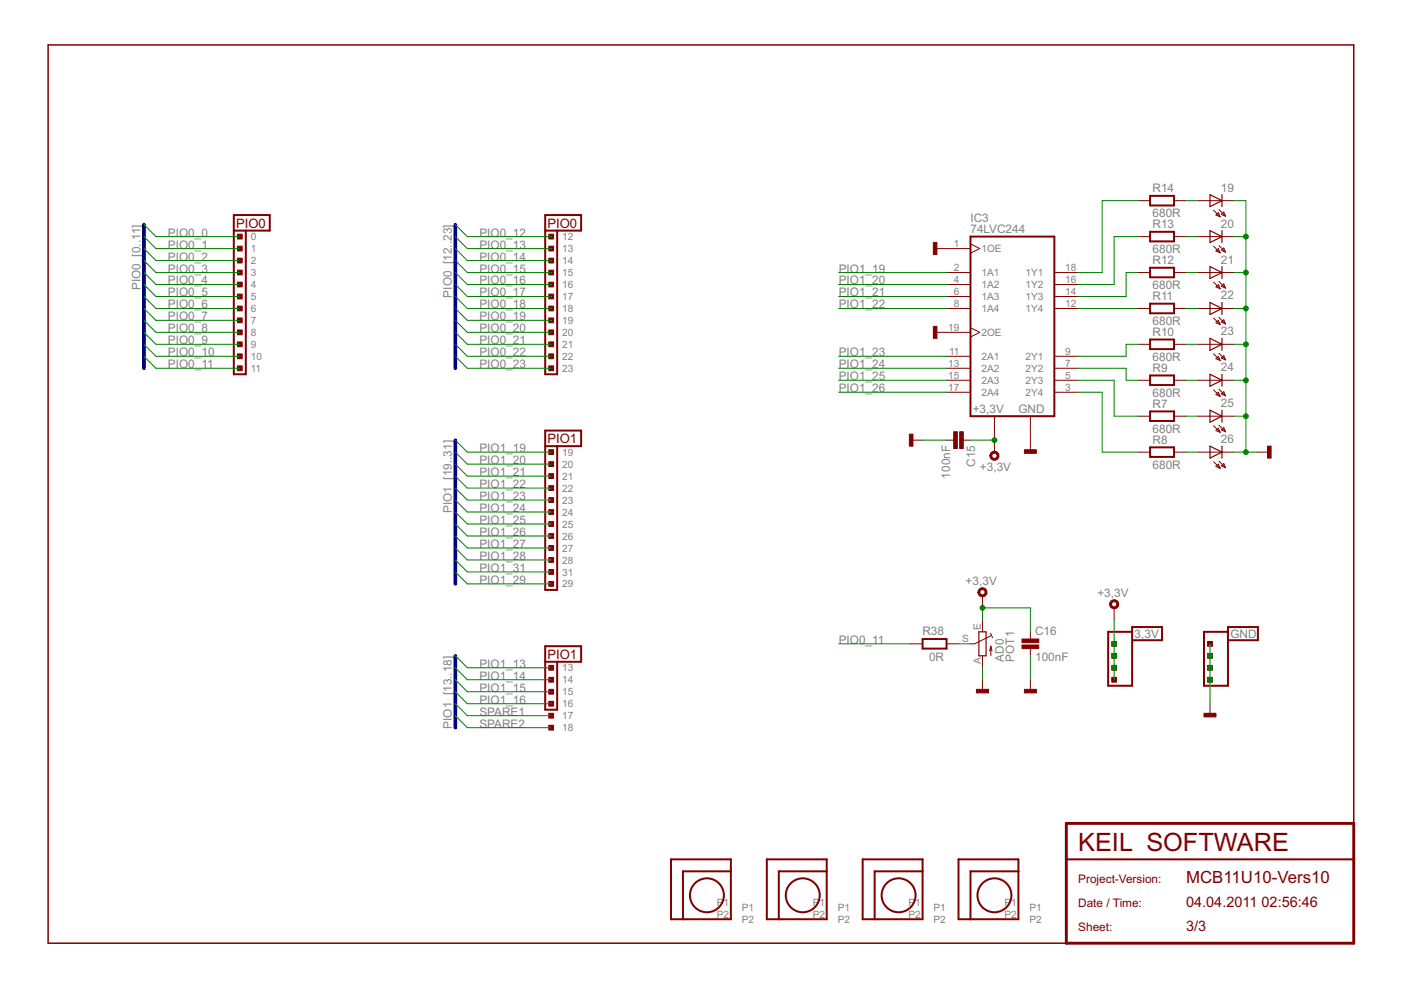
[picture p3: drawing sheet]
<svg xmlns="http://www.w3.org/2000/svg" width="297mm" height="210mm" viewBox="0 0 297 210" stroke-linecap="round" stroke-linejoin="round" font-family="sans-serif">
<g fill="#800000" stroke="#800000" stroke-width=".32">
<path d="M10.2 9.5v190.5z"/>
<path d="M10.2 9.5h276.8z"/>
<path d="M287 9.5v165.1z"/>
<path d="M10.2 200h215.9z"/>
</g>
<g fill="#800000" stroke="#800000" stroke-width=".61">
<path d="M226.1 182.2v17.8z"/>
<path d="M226.1 174.6v7.6z"/>
<path d="M226.1 174.6h60.9z"/>
<path d="M287 174.6v7.6z"/>
<path d="M287 182.2v17.8z"/>
<path d="M226.1 200h60.9z"/>
</g>
<g fill="#800000" stroke="#800000" stroke-width=".42">
<path d="M226.1 182.2h60.9z"/>
<path d="M243.8 94.8h5.1z"/>
<path d="M248.9 94.8v2.1z"/>
<path d="M243.8 96.9h5.1z"/>
<path d="M243.8 94.8v2.1z"/>
<path d="M243.8 87.2h5.1z"/>
<path d="M248.9 87.2v2.1z"/>
<path d="M243.8 89.3h5.1z"/>
<path d="M243.8 87.2v2.1z"/>
<path d="M243.8 79.6h5.1z"/>
<path d="M248.9 79.6v2z"/>
<path d="M243.8 81.6h5.1z"/>
<path d="M243.8 79.6v2z"/>
<path d="M243.8 72h5.1z"/>
<path d="M248.9 72v2z"/>
<path d="M243.8 74h5.1z"/>
<path d="M243.8 72v2z"/>
<path d="M243.8 64.4h5.1z"/>
<path d="M248.9 64.4v2z"/>
<path d="M243.8 66.4h5.1z"/>
<path d="M243.8 64.4v2z"/>
<path d="M243.8 56.8h5.1z"/>
<path d="M248.9 56.8v2z"/>
<path d="M243.8 58.8h5.1z"/>
<path d="M243.8 56.8v2z"/>
<path d="M243.8 49.1h5.1z"/>
<path d="M248.9 49.1v2.1z"/>
<path d="M243.8 51.2h5.1z"/>
<path d="M243.8 49.1v2.1z"/>
<path d="M243.8 41.5h5.1z"/>
<path d="M248.9 41.5v2.1z"/>
<path d="M243.8 43.6h5.1z"/>
<path d="M243.8 41.5v2.1z"/>
<path d="M142.3 182.2h12.7z"/>
<path d="M155 182.2v2.5z"/>
<path d="M155 184.7v10.2z"/>
<path d="M144.8 194.9h10.2z"/>
<path d="M142.3 194.9h2.5z"/>
<path d="M142.3 182.2v12.7z"/>
<path d="M144.8 184.7v10.2z"/>
<path d="M144.8 184.7h10.2z"/>
<path d="M162.6 182.2h12.7z"/>
<path d="M175.3 182.2v2.5z"/>
<path d="M175.3 184.7v10.2z"/>
<path d="M165.1 194.9h10.2z"/>
<path d="M162.6 194.9h2.5z"/>
<path d="M162.6 182.2v12.7z"/>
<path d="M165.1 184.7v10.2z"/>
<path d="M165.1 184.7h10.2z"/>
<path d="M182.9 182.2h12.7z"/>
<path d="M195.6 182.2v2.5z"/>
<path d="M195.6 184.7v10.2z"/>
<path d="M185.4 194.9h10.2z"/>
<path d="M182.9 194.9h2.5z"/>
<path d="M182.9 182.2v12.7z"/>
<path d="M185.4 184.7v10.2z"/>
<path d="M185.4 184.7h10.2z"/>
<path d="M203.2 182.2h12.7z"/>
<path d="M215.9 182.2v2.5z"/>
<path d="M215.9 184.7v10.2z"/>
<path d="M205.8 194.9h10.1z"/>
<path d="M203.2 194.9h2.6z"/>
<path d="M203.2 182.2v12.7z"/>
<path d="M205.8 184.7v10.2z"/>
<path d="M205.8 184.7h10.1z"/>
<path d="M205.8 88.2h17.7z"/>
<path d="M223.5 50.2v38z"/>
<path d="M205.8 50.2h17.7z"/>
<path d="M205.8 50.2v38z"/>
<path d="M234.9 145.4h5.1z"/>
<path d="M234.9 134v11.4z"/>
<path d="M240 134v11.4z"/>
<path d="M234.9 134h5.1z"/>
<path d="M240 132.9v1.1z"/>
<path d="M240 132.9h6.4z"/>
<path d="M246.4 132.9v2.8z"/>
<path d="M240.3 135.7h6.1z"/>
<path d="M255.3 145.4h5z"/>
<path d="M255.3 134v11.4z"/>
<path d="M260.3 134v11.4z"/>
<path d="M255.3 134h5z"/>
<path d="M260.3 132.9v1.1z"/>
<path d="M260.3 132.9h6.4z"/>
<path d="M266.7 132.9v2.8z"/>
<path d="M260.6 135.7h6.1z"/>
<path d="M195.6 135.5h5.1z"/>
<path d="M195.6 135.5v2z"/>
<path d="M195.6 137.5h5.1z"/>
<path d="M200.7 135.5v2z"/>
<path d="M49.6 79.4h2.5z"/>
<path d="M49.6 48.9v30.5z"/>
<path d="M52.1 48.9v30.5z"/>
<path d="M49.6 48.9h2.5z"/>
<path d="M49.6 45.6h7.6z"/>
<path d="M49.6 45.6v3.3z"/>
<path d="M52.1 48.9h5.1z"/>
<path d="M57.2 45.6v3.3z"/>
<path d="M115.6 79.4h2.5z"/>
<path d="M115.6 48.9v30.5z"/>
<path d="M118.1 48.9v30.5z"/>
<path d="M115.6 48.9h2.5z"/>
<path d="M115.6 45.6h7.6z"/>
<path d="M115.6 45.6v3.3z"/>
<path d="M118.1 48.9h5.1z"/>
<path d="M123.2 45.6v3.3z"/>
<path d="M115.6 125.1h2.5z"/>
<path d="M115.6 94.6v30.5z"/>
<path d="M118.1 94.6v30.5z"/>
<path d="M115.6 94.6h2.5z"/>
<path d="M115.6 91.3h7.6z"/>
<path d="M115.6 91.3v3.3z"/>
<path d="M118.1 94.6h5.1z"/>
<path d="M123.2 91.3v3.3z"/>
<path d="M115.6 150.5h2.5z"/>
<path d="M115.6 140.3v10.2z"/>
<path d="M118.1 140.3v10.2z"/>
<path d="M115.6 140.3h2.5z"/>
<path d="M115.6 137h7.6z"/>
<path d="M115.6 137v3.3z"/>
<path d="M118.1 140.3h5.1z"/>
<path d="M123.2 137v3.3z"/>
</g>
<g fill="#800000" stroke="#800000" stroke-width=".25">
<path d="M256.5 41.3l2.6 1.2z"/>
<path d="M256.5 43.8l2.6-1.3z"/>
<path d="M259.1 41.3v1.2z"/>
<path d="M259.1 42.5v1.3z"/>
<path d="M256.5 41.3v1.2z"/>
<path d="M256.5 42.5v1.3z"/>
<path d="M256.5 48.9l2.6 1.3z"/>
<path d="M256.5 51.4l2.6-1.2z"/>
<path d="M259.1 48.9v1.3z"/>
<path d="M259.1 50.2v1.2z"/>
<path d="M256.5 48.9v1.3z"/>
<path d="M256.5 50.2v1.2z"/>
<path d="M256.5 56.5l2.6 1.3z"/>
<path d="M256.5 59.1l2.6-1.3z"/>
<path d="M259.1 56.5v1.3z"/>
<path d="M259.1 57.8v1.3z"/>
<path d="M256.5 56.5v1.3z"/>
<path d="M256.5 57.8v1.3z"/>
<path d="M256.5 64.1l2.6 1.3z"/>
<path d="M256.5 66.7l2.6-1.3z"/>
<path d="M259.1 64.1v1.3z"/>
<path d="M259.1 65.4v1.3z"/>
<path d="M256.5 64.1v1.3z"/>
<path d="M256.5 65.4v1.3z"/>
<path d="M256.5 71.7l2.6 1.3z"/>
<path d="M256.5 74.3l2.6-1.3z"/>
<path d="M259.1 71.7v1.3z"/>
<path d="M259.1 73v1.3z"/>
<path d="M256.5 71.7v1.3z"/>
<path d="M256.5 73v1.3z"/>
<path d="M256.5 79.4l2.6 1.2z"/>
<path d="M256.5 81.9l2.6-1.3z"/>
<path d="M259.1 79.4v1.2z"/>
<path d="M259.1 80.6v1.3z"/>
<path d="M256.5 79.4v1.2z"/>
<path d="M256.5 80.6v1.3z"/>
<path d="M256.5 87l2.6 1.2z"/>
<path d="M256.5 89.5l2.6-1.3z"/>
<path d="M259.1 87v1.2z"/>
<path d="M259.1 88.2v1.3z"/>
<path d="M256.5 87v1.2z"/>
<path d="M256.5 88.2v1.3z"/>
<path d="M256.5 94.6l2.6 1.3z"/>
<path d="M256.5 97.1l2.6-1.2z"/>
<path d="M259.1 94.6v1.3z"/>
<path d="M259.1 95.9v1.2z"/>
<path d="M256.5 94.6v1.3z"/>
<path d="M256.5 95.9v1.2z"/>
<path d="M209.1 134v5z"/>
<path d="M207.5 134v5z"/>
<path d="M207.5 134h1.6z"/>
<path d="M207.5 139h1.6z"/>
</g>
<g fill="#800000" stroke="#800000" stroke-width=".21">
<path d="M259.1 42.5h2.5z"/>
<path d="M254 42.5h2.5z"/>
<path d="M256.5 42.5h2.6z"/>
<path d="M257.3 44.6l1.4 1.4z"/>
<path d="M258.3 45.1l.4 .9z"/>
<path d="M258.3 45.1l-.5 .5z"/>
<path d="M257.8 45.6l.9 .4z"/>
<path d="M259.5 45l.3 .8z"/>
<path d="M259 45.5l.5-.5z"/>
<path d="M259 45.5l.8 .3z"/>
<path d="M258.4 44.4l1.4 1.4z"/>
<path d="M259.1 50.2h2.5z"/>
<path d="M254 50.2h2.5z"/>
<path d="M256.5 50.2h2.6z"/>
<path d="M257.3 52.2l1.4 1.4z"/>
<path d="M258.3 52.7l.4 .9z"/>
<path d="M258.3 52.7l-.5 .5z"/>
<path d="M257.8 53.2l.9 .4z"/>
<path d="M259.5 52.6l.3 .9z"/>
<path d="M259.5 52.6l-.5 .5z"/>
<path d="M259 53.1l.8 .4z"/>
<path d="M258.4 52.1l1.4 1.4z"/>
<path d="M259.1 57.8h2.5z"/>
<path d="M254 57.8h2.5z"/>
<path d="M256.5 57.8h2.6z"/>
<path d="M257.3 59.8l1.4 1.4z"/>
<path d="M258.3 60.3l.4 .9z"/>
<path d="M258.3 60.3l-.5 .5z"/>
<path d="M257.8 60.8l.9 .4z"/>
<path d="M259.5 60.2l.3 .9z"/>
<path d="M259.5 60.2l-.5 .5z"/>
<path d="M259 60.7l.8 .4z"/>
<path d="M258.4 59.7l1.4 1.4z"/>
<path d="M259.1 65.4h2.5z"/>
<path d="M254 65.4h2.5z"/>
<path d="M256.5 65.4h2.6z"/>
<path d="M257.3 67.4l1.4 1.4z"/>
<path d="M258.3 67.9l.4 .9z"/>
<path d="M258.3 67.9l-.5 .5z"/>
<path d="M257.8 68.4l.9 .4z"/>
<path d="M259.5 67.8l.3 .9z"/>
<path d="M259 68.3l.5-.5z"/>
<path d="M259 68.3l.8 .4z"/>
<path d="M258.4 67.3l1.4 1.4z"/>
<path d="M259.1 73h2.5z"/>
<path d="M254 73h2.5z"/>
<path d="M256.5 73h2.6z"/>
<path d="M257.3 75l1.4 1.4z"/>
<path d="M258.3 75.5l.4 .9z"/>
<path d="M258.3 75.5l-.5 .6z"/>
<path d="M257.8 76.1l.9 .3z"/>
<path d="M259.5 75.4l.3 .9z"/>
<path d="M259 75.9l.5-.5z"/>
<path d="M259 75.9l.8 .4z"/>
<path d="M258.4 74.9l1.4 1.4z"/>
<path d="M259.1 80.6h2.5z"/>
<path d="M254 80.6h2.5z"/>
<path d="M256.5 80.6h2.6z"/>
<path d="M257.3 82.7l1.4 1.4z"/>
<path d="M258.3 83.2l.4 .9z"/>
<path d="M258.3 83.2l-.5 .5z"/>
<path d="M257.8 83.7l.9 .4z"/>
<path d="M259.5 83l.3 .9z"/>
<path d="M259 83.5l.5-.5z"/>
<path d="M259 83.5l.8 .4z"/>
<path d="M258.4 82.5l1.4 1.4z"/>
<path d="M259.1 88.2h2.5z"/>
<path d="M254 88.2h2.5z"/>
<path d="M256.5 88.2h2.6z"/>
<path d="M257.3 90.3l1.4 1.4z"/>
<path d="M258.3 90.8l.4 .9z"/>
<path d="M258.3 90.8l-.5 .5z"/>
<path d="M257.8 91.3l.9 .4z"/>
<path d="M259.5 90.7l.3 .8z"/>
<path d="M259 91.2l.5-.5z"/>
<path d="M259 91.2l.8 .3z"/>
<path d="M258.4 90.1l1.4 1.4z"/>
<path d="M259.1 95.9h2.5z"/>
<path d="M254 95.9h2.5z"/>
<path d="M256.5 95.9h2.6z"/>
<path d="M257.3 97.9l1.4 1.4z"/>
<path d="M258.3 98.4l.4 .9z"/>
<path d="M258.3 98.4l-.5 .5z"/>
<path d="M257.8 98.9l.9 .4z"/>
<path d="M259.5 98.3l.3 .9z"/>
<path d="M259 98.8l.5-.5z"/>
<path d="M259 98.8l.8 .4z"/>
<path d="M258.4 97.8l1.4 1.4z"/>
<path d="M241.3 95.9h2.5z"/>
<path d="M248.9 95.9h2.6z"/>
<path d="M241.3 88.2h2.5z"/>
<path d="M248.9 88.2h2.6z"/>
<path d="M241.3 80.6h2.5z"/>
<path d="M248.9 80.6h2.6z"/>
<path d="M241.3 73h2.5z"/>
<path d="M248.9 73h2.6z"/>
<path d="M241.3 65.4h2.5z"/>
<path d="M248.9 65.4h2.6z"/>
<path d="M241.3 57.8h2.5z"/>
<path d="M248.9 57.8h2.6z"/>
<path d="M241.3 50.2h2.5z"/>
<path d="M248.9 50.2h2.6z"/>
<path d="M241.3 42.5h2.5z"/>
<path d="M248.9 42.5h2.6z"/>
<path d="M200.7 78.1h5.1z"/>
<path d="M210.8 88.2v5.1z"/>
<path d="M200.7 80.6h5.1z"/>
<path d="M218.5 88.2v5.1z"/>
<path d="M200.7 83.2h5.1z"/>
<path d="M223.5 80.6h5.1z"/>
<path d="M223.5 75.5h5.1z"/>
<path d="M223.5 65.4h5.1z"/>
<path d="M200.7 75.5h5.1z"/>
<path d="M205.8 69.5l1.9 1z"/>
<path d="M205.8 71.5l1.9-1z"/>
<path d="M200.7 70.5h5.1z"/>
<path d="M200.7 65.4h5.1z"/>
<path d="M200.7 62.9h5.1z"/>
<path d="M200.7 60.3h5.1z"/>
<path d="M200.7 57.8h5.1z"/>
<path d="M205.8 51.7l1.9 1z"/>
<path d="M205.8 53.7l1.9-1z"/>
<path d="M200.7 52.7h5.1z"/>
<path d="M223.5 57.8h5.1z"/>
<path d="M223.5 60.3h5.1z"/>
<path d="M223.5 62.9h5.1z"/>
<path d="M223.5 78.1h5.1z"/>
<path d="M223.5 83.2h5.1z"/>
<path d="M210.8 93.3v2.6z"/>
<path d="M266.7 95.9h2.5z"/>
<path d="M218.5 93.3v2.6z"/>
<path d="M198.1 70.5h2.6z"/>
<path d="M198.1 52.7h2.6z"/>
<path d="M208.3 139v2.6z"/>
<path d="M208.3 131.4v2.6z"/>
<path d="M205.8 136.5h.9z"/>
<path d="M206.7 136.5l3.5-1.8z"/>
<path d="M210.1 137v2z"/>
<path d="M210.1 137l.2 1z"/>
<path d="M210.1 137l-.3 1z"/>
<path d="M210 134.3l.5 .9z"/>
<path d="M204.2 93.3h1.6z"/>
<path d="M200.7 93.3h1.5z"/>
<path d="M218.5 134v1.5z"/>
<path d="M218.5 137.5v1.5z"/>
<path d="M193.1 93.3h2.5z"/>
<path d="M200.7 136.5h2.5z"/>
<path d="M193.1 136.5h2.5z"/>
<path d="M236.2 128.9v2.5z"/>
<path d="M256.5 149.2v2.5z"/>
<path d="M208.3 126.3v2.6z"/>
<path d="M208.3 144.1v2.6z"/>
<path d="M218.5 144.1v2.6z"/>
<path d="M210.1 96a.97 .97 0 0 1 1.5 .1 .97 .97 0 0 1-.5 1.5 .97 .97 0 0 1-1.2-1h.4a.56 .56 0 0 1 .7-.5 .56 .56 0 0 1 .2 .9 .56 .56 0 0 1-.9-.2v-.2h-.4z" fill-rule="evenodd"/>
<path d="M235.5 127.5a.96 .96 0 0 1 1.5 0 .96 .96 0 0 1-.5 1.5 .96 .96 0 0 1-1.2-.9h.4a.56 .56 0 0 1 .8-.5 .56 .56 0 0 1 .1 1 .56 .56 0 0 1-.9-.3v-.2h-.4z" fill-rule="evenodd"/>
<path d="M207.5 125a.97 .97 0 0 1 1.6 .1 .97 .97 0 0 1-.5 1.4 .97 .97 0 0 1-1.3-.9h.4a.56 .56 0 0 1 .8-.6 .56 .56 0 0 1 .2 .9 .56 .56 0 0 1-.9-.1l-.1-.2h-.4z" fill-rule="evenodd"/>
</g>
<g fill="none" stroke="#800000" stroke-width=".42">
<circle cx="149.9" cy="189.8" r="3.6"/>
<circle cx="170.2" cy="189.8" r="3.6"/>
<circle cx="190.5" cy="189.8" r="3.6"/>
<circle cx="210.8" cy="189.8" r="3.6"/>
</g>
<g fill="#800000" stroke="#800000" stroke-width=".21">
<path d="M268.7 94.6h.8v2.5h-.8z"/>
<path d="M217.2 95.4h2.5v.7h-2.5z"/>
<path d="M197.9 69.2h.7v2.5h-.7z"/>
<path d="M197.9 51.4h.7v2.6h-.7z"/>
<path d="M235.7 136h1v1h-1z"/>
<path d="M235.7 138.5h1v1.1h-1z"/>
<path d="M235.7 141.1h1v1h-1z"/>
<path d="M235.7 143.6h1v1h-1z"/>
<path d="M256 136h1v1h-1z"/>
<path d="M256 138.5h1v1.1h-1z"/>
<path d="M256 141.1h1v1h-1z"/>
<path d="M256 143.6h1v1h-1z"/>
<path d="M203.5 91.5h.7v3.6h-.7z"/>
<path d="M202.2 91.5h.8v3.6h-.8z"/>
<path d="M216.7 135.5h3.5v.7h-3.5z"/>
<path d="M216.7 136.8h3.5v.7h-3.5z"/>
<path d="M192.8 92.1h.8v2.5h-.8z"/>
<path d="M255.3 151.2h2.5v.8h-2.5z"/>
<path d="M207 146.2h2.6v.7h-2.6z"/>
<path d="M217.2 146.2h2.5v.7h-2.5z"/>
<path d="M50.3 59.8h1.1v1h-1.1z"/>
<path d="M50.3 64.9h1.1v1h-1.1z"/>
<path d="M50.3 62.4h1.1v1h-1.1z"/>
<path d="M50.3 67.4h1.1v1h-1.1z"/>
<path d="M50.3 70h1.1v1h-1.1z"/>
<path d="M50.3 72.5h1.1v1h-1.1z"/>
<path d="M50.3 75h1.1v1.1h-1.1z"/>
<path d="M50.3 77.6h1.1v1h-1.1z"/>
<path d="M50.3 57.3h1.1v1h-1.1z"/>
<path d="M50.3 54.7h1.1v1.1h-1.1z"/>
<path d="M50.3 52.2h1.1v1h-1.1z"/>
<path d="M50.3 49.7h1.1v1h-1.1z"/>
<path d="M116.4 59.8h1v1h-1z"/>
<path d="M116.4 64.9h1v1h-1z"/>
<path d="M116.4 62.4h1v1h-1z"/>
<path d="M116.4 67.4h1v1h-1z"/>
<path d="M116.4 70h1v1h-1z"/>
<path d="M116.4 72.5h1v1h-1z"/>
<path d="M116.4 75h1v1.1h-1z"/>
<path d="M116.4 77.6h1v1h-1z"/>
<path d="M116.4 57.3h1v1h-1z"/>
<path d="M116.4 54.7h1v1.1h-1z"/>
<path d="M116.4 52.2h1v1h-1z"/>
<path d="M116.4 49.7h1v1h-1z"/>
<path d="M116.4 105.5h1v1h-1z"/>
<path d="M116.4 110.6h1v1h-1z"/>
<path d="M116.4 108.1h1v1h-1z"/>
<path d="M116.4 113.1h1v1.1h-1z"/>
<path d="M116.4 115.7h1v1h-1z"/>
<path d="M116.4 118.2h1v1h-1z"/>
<path d="M116.4 120.8h1v1h-1z"/>
<path d="M116.4 123.3h1v1h-1z"/>
<path d="M116.4 103h1v1h-1z"/>
<path d="M116.4 100.4h1v1.1h-1z"/>
<path d="M116.4 97.9h1v1h-1z"/>
<path d="M116.4 95.4h1v1h-1z"/>
<path d="M116.4 151.2h1v1.1h-1z"/>
<path d="M116.4 153.8h1v1h-1z"/>
<path d="M116.4 148.7h1v1h-1z"/>
<path d="M116.4 146.2h1v1h-1z"/>
<path d="M116.4 143.6h1v1h-1z"/>
<path d="M116.4 141.1h1v1h-1z"/>
</g>
<g fill="#000080" stroke="#000080" stroke-width=".76">
<path d="M30.5 47.6v30.5z"/>
<path d="M96.5 47.6v30.5z"/>
<path d="M96.5 93.3v30.5z"/>
<path d="M96.5 139v15.3z"/>
</g>
<g fill="#008000" stroke="#008000" stroke-width=".21">
<path d="M177.8 57.8h22.9z"/>
<path d="M96.5 93.3l2.6 2.6z"/>
<path d="M99.1 95.9h17.8z"/>
<path d="M177.8 60.3h22.9z"/>
<path d="M96.5 95.9l2.6 2.5z"/>
<path d="M99.1 98.4h17.8z"/>
<path d="M177.8 62.9h22.9z"/>
<path d="M96.5 98.4l2.6 2.5z"/>
<path d="M99.1 100.9h17.8z"/>
<path d="M177.8 65.4h22.9z"/>
<path d="M96.5 100.9l2.6 2.6z"/>
<path d="M99.1 103.5h17.8z"/>
<path d="M177.8 75.5h22.9z"/>
<path d="M96.5 103.5l2.6 2.5z"/>
<path d="M99.1 106h17.8z"/>
<path d="M177.8 78.1h22.9z"/>
<path d="M96.5 106l2.6 2.6z"/>
<path d="M99.1 108.6h17.8z"/>
<path d="M177.8 80.6h22.9z"/>
<path d="M96.5 108.6l2.6 2.5z"/>
<path d="M99.1 111.1h17.8z"/>
<path d="M177.8 83.2h22.9z"/>
<path d="M96.5 111.1l2.6 2.5z"/>
<path d="M99.1 113.6h17.8z"/>
<path d="M264.2 95.9h2.5z"/>
<path d="M261.6 95.9h2.6z"/>
<path d="M264.2 88.2v7.7z"/>
<path d="M264.2 80.6v7.6z"/>
<path d="M264.2 73v7.6z"/>
<path d="M264.2 65.4v7.6z"/>
<path d="M264.2 57.8v7.6z"/>
<path d="M264.2 50.2v7.6z"/>
<path d="M264.2 42.5v7.7z"/>
<path d="M261.6 42.5h2.6z"/>
<path d="M261.6 50.2h2.6z"/>
<path d="M261.6 57.8h2.6z"/>
<path d="M261.6 65.4h2.6z"/>
<path d="M261.6 73h2.6z"/>
<path d="M261.6 80.6h2.6z"/>
<path d="M261.6 88.2h2.6z"/>
<path d="M195.6 93.3h5.1z"/>
<path d="M256.5 144.1v5.1z"/>
<path d="M256.5 141.6v2.5z"/>
<path d="M256.5 139v2.6z"/>
<path d="M256.5 136.5v2.5z"/>
<path d="M208.3 141.6v2.5z"/>
<path d="M218.5 139v5.1z"/>
<path d="M251.5 42.5h2.5z"/>
<path d="M251.5 50.2h2.5z"/>
<path d="M251.5 57.8h2.5z"/>
<path d="M251.5 65.4h2.5z"/>
<path d="M251.5 73h2.5z"/>
<path d="M251.5 80.6h2.5z"/>
<path d="M251.5 88.2h2.5z"/>
<path d="M251.5 95.9h2.5z"/>
<path d="M228.6 65.4h12.7z"/>
<path d="M228.6 62.9h10.2z"/>
<path d="M238.8 57.8v5.1z"/>
<path d="M238.8 57.8h2.5z"/>
<path d="M228.6 60.3h7.6z"/>
<path d="M236.2 50.2v10.1z"/>
<path d="M236.2 50.2h5.1z"/>
<path d="M228.6 57.8h5.1z"/>
<path d="M233.7 42.5v15.3z"/>
<path d="M233.7 42.5h7.6z"/>
<path d="M228.6 75.5h10.2z"/>
<path d="M238.8 73v2.5z"/>
<path d="M238.8 73h2.5z"/>
<path d="M228.6 78.1h10.2z"/>
<path d="M238.8 78.1v2.5z"/>
<path d="M238.8 80.6h2.5z"/>
<path d="M228.6 80.6h7.6z"/>
<path d="M236.2 80.6v7.6z"/>
<path d="M236.2 88.2h5.1z"/>
<path d="M228.6 83.2h5.1z"/>
<path d="M233.7 83.2v12.7z"/>
<path d="M233.7 95.9h7.6z"/>
<path d="M205.8 93.3h5z"/>
<path d="M236.2 131.4v5.1z"/>
<path d="M236.2 136.5v2.5z"/>
<path d="M236.2 139v2.6z"/>
<path d="M236.2 141.6v2.5z"/>
<path d="M208.3 128.9v2.5z"/>
<path d="M218.5 128.9v5.1z"/>
<path d="M208.3 128.9h10.2z"/>
<path d="M203.2 136.5h2.6z"/>
<path d="M177.8 136.5h15.3z"/>
<path d="M30.5 75.5l2.6 2.6z"/>
<path d="M33.1 78.1h17.7z"/>
<path d="M30.5 47.6l2.6 2.6z"/>
<path d="M33.1 50.2h17.7z"/>
<path d="M30.5 50.2l2.6 2.5z"/>
<path d="M33.1 52.7h17.7z"/>
<path d="M30.5 52.7l2.6 2.5z"/>
<path d="M33.1 55.2h17.7z"/>
<path d="M30.5 55.2l2.6 2.6z"/>
<path d="M33.1 57.8h17.7z"/>
<path d="M30.5 57.8l2.6 2.5z"/>
<path d="M33.1 60.3h17.7z"/>
<path d="M30.5 60.3l2.6 2.6z"/>
<path d="M33.1 62.9h17.7z"/>
<path d="M30.5 62.9l2.6 2.5z"/>
<path d="M33.1 65.4h17.7z"/>
<path d="M30.5 65.4l2.6 2.5z"/>
<path d="M33.1 67.9h17.7z"/>
<path d="M30.5 67.9l2.6 2.6z"/>
<path d="M33.1 70.5h17.7z"/>
<path d="M30.5 70.5l2.6 2.5z"/>
<path d="M33.1 73h17.7z"/>
<path d="M30.5 73l2.6 2.5z"/>
<path d="M33.1 75.5h17.7z"/>
<path d="M96.5 47.6l2.6 2.6z"/>
<path d="M99.1 50.2h17.8z"/>
<path d="M96.5 50.2l2.6 2.5z"/>
<path d="M99.1 52.7h17.8z"/>
<path d="M96.5 52.7l2.6 2.5z"/>
<path d="M99.1 55.2h17.8z"/>
<path d="M96.5 60.3l2.6 2.6z"/>
<path d="M99.1 62.9h17.8z"/>
<path d="M96.5 67.9l2.6 2.6z"/>
<path d="M99.1 70.5h17.8z"/>
<path d="M96.5 70.5l2.6 2.5z"/>
<path d="M99.1 73h17.8z"/>
<path d="M96.5 75.5l2.6 2.6z"/>
<path d="M99.1 78.1h17.8z"/>
<path d="M96.5 113.6l2.6 2.6z"/>
<path d="M99.1 116.2h17.8z"/>
<path d="M96.5 116.2l2.6 2.5z"/>
<path d="M99.1 118.7h17.8z"/>
<path d="M96.5 118.7l2.6 2.6z"/>
<path d="M99.1 121.3h17.8z"/>
<path d="M96.5 121.3l2.6 2.5z"/>
<path d="M99.1 123.8h17.8z"/>
<path d="M96.5 139l2.6 2.6z"/>
<path d="M99.1 141.6h17.8z"/>
<path d="M96.5 141.6l2.6 2.5z"/>
<path d="M99.1 144.1h17.8z"/>
<path d="M96.5 144.1l2.6 2.6z"/>
<path d="M99.1 146.7h17.8z"/>
<path d="M96.5 146.7l2.6 2.5z"/>
<path d="M99.1 149.2h17.8z"/>
<path d="M96.5 149.2l2.6 2.5z"/>
<path d="M99.1 151.7h17.8z"/>
<path d="M96.5 151.7l2.6 2.6z"/>
<path d="M99.1 154.3h17.8z"/>
<path d="M96.5 73l2.6 2.5z"/>
<path d="M99.1 75.5h17.8z"/>
<path d="M96.5 55.2l2.6 2.6z"/>
<path d="M99.1 57.8h17.8z"/>
<path d="M96.5 57.8l2.6 2.5z"/>
<path d="M99.1 60.3h17.8z"/>
<path d="M96.5 62.9l2.6 2.5z"/>
<path d="M99.1 65.4h17.8z"/>
<path d="M96.5 65.4l2.6 2.5z"/>
<path d="M99.1 67.9h17.8z"/>
<circle cx="264.2" cy="95.9" r=".51"/>
<circle cx="264.2" cy="50.2" r=".51"/>
<circle cx="264.2" cy="57.8" r=".51"/>
<circle cx="264.2" cy="65.4" r=".51"/>
<circle cx="264.2" cy="73" r=".51"/>
<circle cx="264.2" cy="80.6" r=".51"/>
<circle cx="264.2" cy="88.2" r=".51"/>
<circle cx="256.5" cy="144.1" r=".51"/>
<circle cx="256.5" cy="141.6" r=".51"/>
<circle cx="256.5" cy="139" r=".51"/>
<circle cx="210.8" cy="93.3" r=".51"/>
<circle cx="236.2" cy="136.5" r=".51"/>
<circle cx="236.2" cy="139" r=".51"/>
<circle cx="236.2" cy="141.6" r=".51"/>
<circle cx="208.3" cy="128.9" r=".51"/>
</g>
<text font-size="6" fill="#800000" x="228.6" y="180.4">KEIL SOFTWARE</text>
<text font-size="4" fill="#800000" x="251.5" y="187.3">MCB11U10-Vers10</text>
<g font-size="3.4" fill="#800000">
<text x="251.5" y="192.4">04.04.2011</text>
<text x="251.5" y="197.4">3/3</text>
<text x="267.5" y="192.4">02:56:46</text>
</g>
<g font-size="3.1" fill="#800000">
<text x="50.1" y="48.3">PIO0</text>
<text x="116.1" y="48.3">PIO0</text>
<text x="116.1" y="94">PIO1</text>
<text x="116.1" y="139.7">PIO1</text>
</g>
<g font-size="2.8" fill="#808080">
<text x="244.4" y="40.8">R14</text>
<text x="258.8" y="40.6">19</text>
<text x="205.8" y="47">IC3</text>
<text x="244.4" y="46.1">680R</text>
<text x="35.6" y="50.2">PIO0_0</text>
<text x="35.6" y="52.7">PIO0_1</text>
<text x="101.6" y="50.2">PIO0_12</text>
<text x="101.6" y="52.7">PIO0_13</text>
<text x="205.8" y="49.4">74LVC244</text>
<text x="244.4" y="53.7">680R</text>
<text x="244.4" y="48.4">R13</text>
<text x="258.8" y="48.3">20</text>
<text x="35.6" y="55.2">PIO0_2</text>
<text x="35.6" y="57.8">PIO0_3</text>
<text x="101.6" y="55.2">PIO0_14</text>
<text x="101.6" y="57.8">PIO0_15</text>
<text x="177.8" y="57.8">PIO1_19</text>
<text x="244.4" y="56">R12</text>
<text x="258.8" y="55.9">21</text>
<text x="29.8" y="61.5" transform="rotate(-90 29.8 61.5)">PIO0_[0..11]</text>
<text x="35.6" y="60.3">PIO0_4</text>
<text x="35.6" y="62.9">PIO0_5</text>
<text x="35.6" y="65.4">PIO0_6</text>
<text x="95.8" y="63.1" transform="rotate(-90 95.8 63.1)">PIO0_[12..23]</text>
<text x="101.6" y="62.9">PIO0_17</text>
<text x="101.6" y="60.3">PIO0_16</text>
<text x="101.6" y="65.4">PIO0_18</text>
<text x="177.8" y="60.3">PIO1_20</text>
<text x="177.8" y="62.9">PIO1_21</text>
<text x="177.8" y="65.4">PIO1_22</text>
<text x="244.4" y="61.3">680R</text>
<text x="244.4" y="63.6">R11</text>
<text x="258.8" y="63.5">22</text>
<text x="35.6" y="67.9">PIO0_7</text>
<text x="35.6" y="70.5">PIO0_8</text>
<text x="101.6" y="70.5">PIO0_20</text>
<text x="101.6" y="67.9">PIO0_19</text>
<text x="244.4" y="68.9">680R</text>
<text x="244.4" y="71.2">R10</text>
<text x="258.8" y="71.1">23</text>
<text x="35.6" y="73">PIO0_9</text>
<text x="35.6" y="75.6">PIO0_10</text>
<text x="101.6" y="73">PIO0_21</text>
<text x="101.6" y="75.6">PIO0_22</text>
<text x="177.8" y="75.6">PIO1_23</text>
<text x="244.4" y="76.6">680R</text>
<text x="35.6" y="78.1">PIO0_11</text>
<text x="101.6" y="78.1">PIO0_23</text>
<text x="177.8" y="78.1">PIO1_24</text>
<text x="177.8" y="80.6">PIO1_25</text>
<text x="177.8" y="83.2">PIO1_26</text>
<text x="244.4" y="78.9">R9</text>
<text x="258.8" y="78.7">24</text>
<text x="206.2" y="87.5">+3,3V</text>
<text x="215.9" y="87.5">GND</text>
<text x="244.4" y="84.2">680R</text>
<text x="244.4" y="86.5">R7</text>
<text x="258.8" y="86.3">25</text>
<text x="101.6" y="95.9">PIO1_19</text>
<text x="244.4" y="91.8">680R</text>
<text x="244.4" y="94.1">R8</text>
<text x="258.8" y="94">26</text>
<text x="101.6" y="98.4">PIO1_20</text>
<text x="101.6" y="100.9">PIO1_21</text>
<text x="201.4" y="101.5" transform="rotate(-90 201.4 101.5)">100nF</text>
<text x="206.8" y="98.9" transform="rotate(-90 206.8 98.9)">C15</text>
<text x="207.8" y="99.9">+3,3V</text>
<text x="244.4" y="99.4">680R</text>
<text x="101.6" y="103.5">PIO1_22</text>
<text x="101.6" y="106">PIO1_23</text>
<text x="95.8" y="108.8" transform="rotate(-90 95.8 108.8)">PIO1_[19..31]</text>
<text x="101.6" y="108.6">PIO1_24</text>
<text x="101.6" y="111.1">PIO1_25</text>
<text x="101.6" y="113.6">PIO1_26</text>
<text x="101.6" y="116.2">PIO1_27</text>
<text x="101.6" y="118.7">PIO1_28</text>
<text x="101.6" y="121.3">PIO1_31</text>
<text x="101.6" y="123.8">PIO1_29</text>
<text x="204.7" y="124.1">+3,3V</text>
<text x="232.7" y="126.6">+3,3V</text>
<text x="177.8" y="136.5">PIO0_11</text>
<text x="195.6" y="134.7">R38</text>
<text x="219.5" y="134.7">C16</text>
<text x="240.5" y="135.2">3,3V</text>
<text x="260.9" y="135.2">GND</text>
<text x="101.6" y="141.6">PIO1_13</text>
<text x="197" y="140.1">0R</text>
<text x="212.9" y="140.3" transform="rotate(-90 212.9 140.3)">AD0</text>
<text x="215" y="140.3" transform="rotate(-90 215 140.3)">POT1</text>
<text x="219.5" y="140.1">100nF</text>
<text x="101.6" y="144.1">PIO1_14</text>
<text x="101.6" y="146.7">PIO1_15</text>
<text x="101.6" y="149.2">PIO1_16</text>
<text x="95.8" y="154.5" transform="rotate(-90 95.8 154.5)">PIO1_[13..18]</text>
<text x="101.6" y="151.7">SPARE1</text>
<text x="101.6" y="154.3">SPARE2</text>
</g>
<g font-size="2.8" fill="#800000">
<text x="228.6" y="187.3">Project-Version:</text>
<text x="228.6" y="192.4">Date / Time:</text>
<text x="228.6" y="197.4">Sheet:</text>
</g>
<g font-size="2.4" fill="#808080">
<text x="53.2" y="50.9">0</text>
<text x="53.2" y="53.5">1</text>
<text x="119.2" y="50.9">12</text>
<text x="119.2" y="53.5">13</text>
<text x="202.2" y="52.3">1</text>
<text x="208.1" y="53.5">1OE</text>
<text x="53.2" y="56">2</text>
<text x="53.2" y="58.5">3</text>
<text x="119.2" y="56">14</text>
<text x="119.2" y="58.5">15</text>
<text x="202.2" y="60">4</text>
<text x="202.2" y="57.4">2</text>
<text x="208.1" y="58.5">1A1</text>
<text x="217.4" y="58.5">1Y1</text>
<text x="225.9" y="57.4">18</text>
<text x="225.9" y="60">16</text>
<text x="53.2" y="61.1">4</text>
<text x="53.2" y="63.6">5</text>
<text x="119.2" y="61.1">16</text>
<text x="119.2" y="63.6">17</text>
<text x="202.2" y="65">8</text>
<text x="202.2" y="62.5">6</text>
<text x="208.1" y="63.6">1A3</text>
<text x="208.1" y="61.1">1A2</text>
<text x="217.4" y="61.1">1Y2</text>
<text x="217.4" y="63.6">1Y3</text>
<text x="225.9" y="65">12</text>
<text x="225.9" y="62.5">14</text>
<text x="53.2" y="66.2">6</text>
<text x="53.2" y="68.7">7</text>
<text x="53.2" y="71.2">8</text>
<text x="119.2" y="66.2">18</text>
<text x="119.2" y="68.7">19</text>
<text x="119.2" y="71.2">20</text>
<text x="201" y="70.1">19</text>
<text x="208.1" y="71.2">2OE</text>
<text x="208.1" y="66.2">1A4</text>
<text x="217.4" y="66.2">1Y4</text>
<text x="53.2" y="73.8">9</text>
<text x="53.2" y="76.3">10</text>
<text x="119.2" y="73.8">21</text>
<text x="119.2" y="76.3">22</text>
<text x="201" y="77.7">13</text>
<text x="201.2" y="75.2">11</text>
<text x="208.1" y="76.3">2A1</text>
<text x="217.4" y="76.3">2Y1</text>
<text x="225.9" y="75.2">9</text>
<text x="225.9" y="77.7">7</text>
<text x="53.2" y="78.9">11</text>
<text x="119.2" y="78.9">23</text>
<text x="201" y="80.3">15</text>
<text x="201" y="82.8">17</text>
<text x="208.1" y="78.9">2A2</text>
<text x="208.1" y="81.4">2A3</text>
<text x="208.1" y="83.9">2A4</text>
<text x="217.4" y="81.4">2Y3</text>
<text x="217.4" y="78.9">2Y2</text>
<text x="217.4" y="83.9">2Y4</text>
<text x="225.9" y="80.3">5</text>
<text x="225.9" y="82.8">3</text>
<text x="119.2" y="96.6">19</text>
<text x="119.2" y="99.2">20</text>
<text x="119.2" y="101.7">21</text>
<text x="119.2" y="104.2">22</text>
<text x="119.2" y="106.8">23</text>
<text x="119.2" y="109.3">24</text>
<text x="119.2" y="111.9">25</text>
<text x="119.2" y="114.4">26</text>
<text x="119.2" y="116.9">27</text>
<text x="119.2" y="119.5">28</text>
<text x="119.2" y="122">31</text>
<text x="119.2" y="124.6">29</text>
<text x="204" y="136.1">S</text>
<text x="207.9" y="133.6" transform="rotate(-90 207.9 133.6)">E</text>
<text x="119.2" y="142.3">13</text>
<text x="207.9" y="140.8" transform="rotate(-90 207.9 140.8)">A</text>
<text x="119.2" y="144.9">14</text>
<text x="119.2" y="147.4">15</text>
<text x="119.2" y="150">16</text>
<text x="119.2" y="152.5">17</text>
<text x="119.2" y="155">18</text>
<text x="152" y="192">P1</text>
<text x="152" y="194.5">P2</text>
<text x="157.3" y="193.1">P1</text>
<text x="157.3" y="195.7">P2</text>
<text x="172.3" y="192">P1</text>
<text x="172.3" y="194.5">P2</text>
<text x="177.6" y="193.1">P1</text>
<text x="177.6" y="195.7">P2</text>
<text x="192.6" y="192">P1</text>
<text x="192.6" y="194.5">P2</text>
<text x="197.9" y="193.1">P1</text>
<text x="197.9" y="195.7">P2</text>
<text x="213" y="192">P1</text>
<text x="213" y="194.5">P2</text>
<text x="218.2" y="193.1">P1</text>
<text x="218.2" y="195.7">P2</text>
</g>
</svg>
